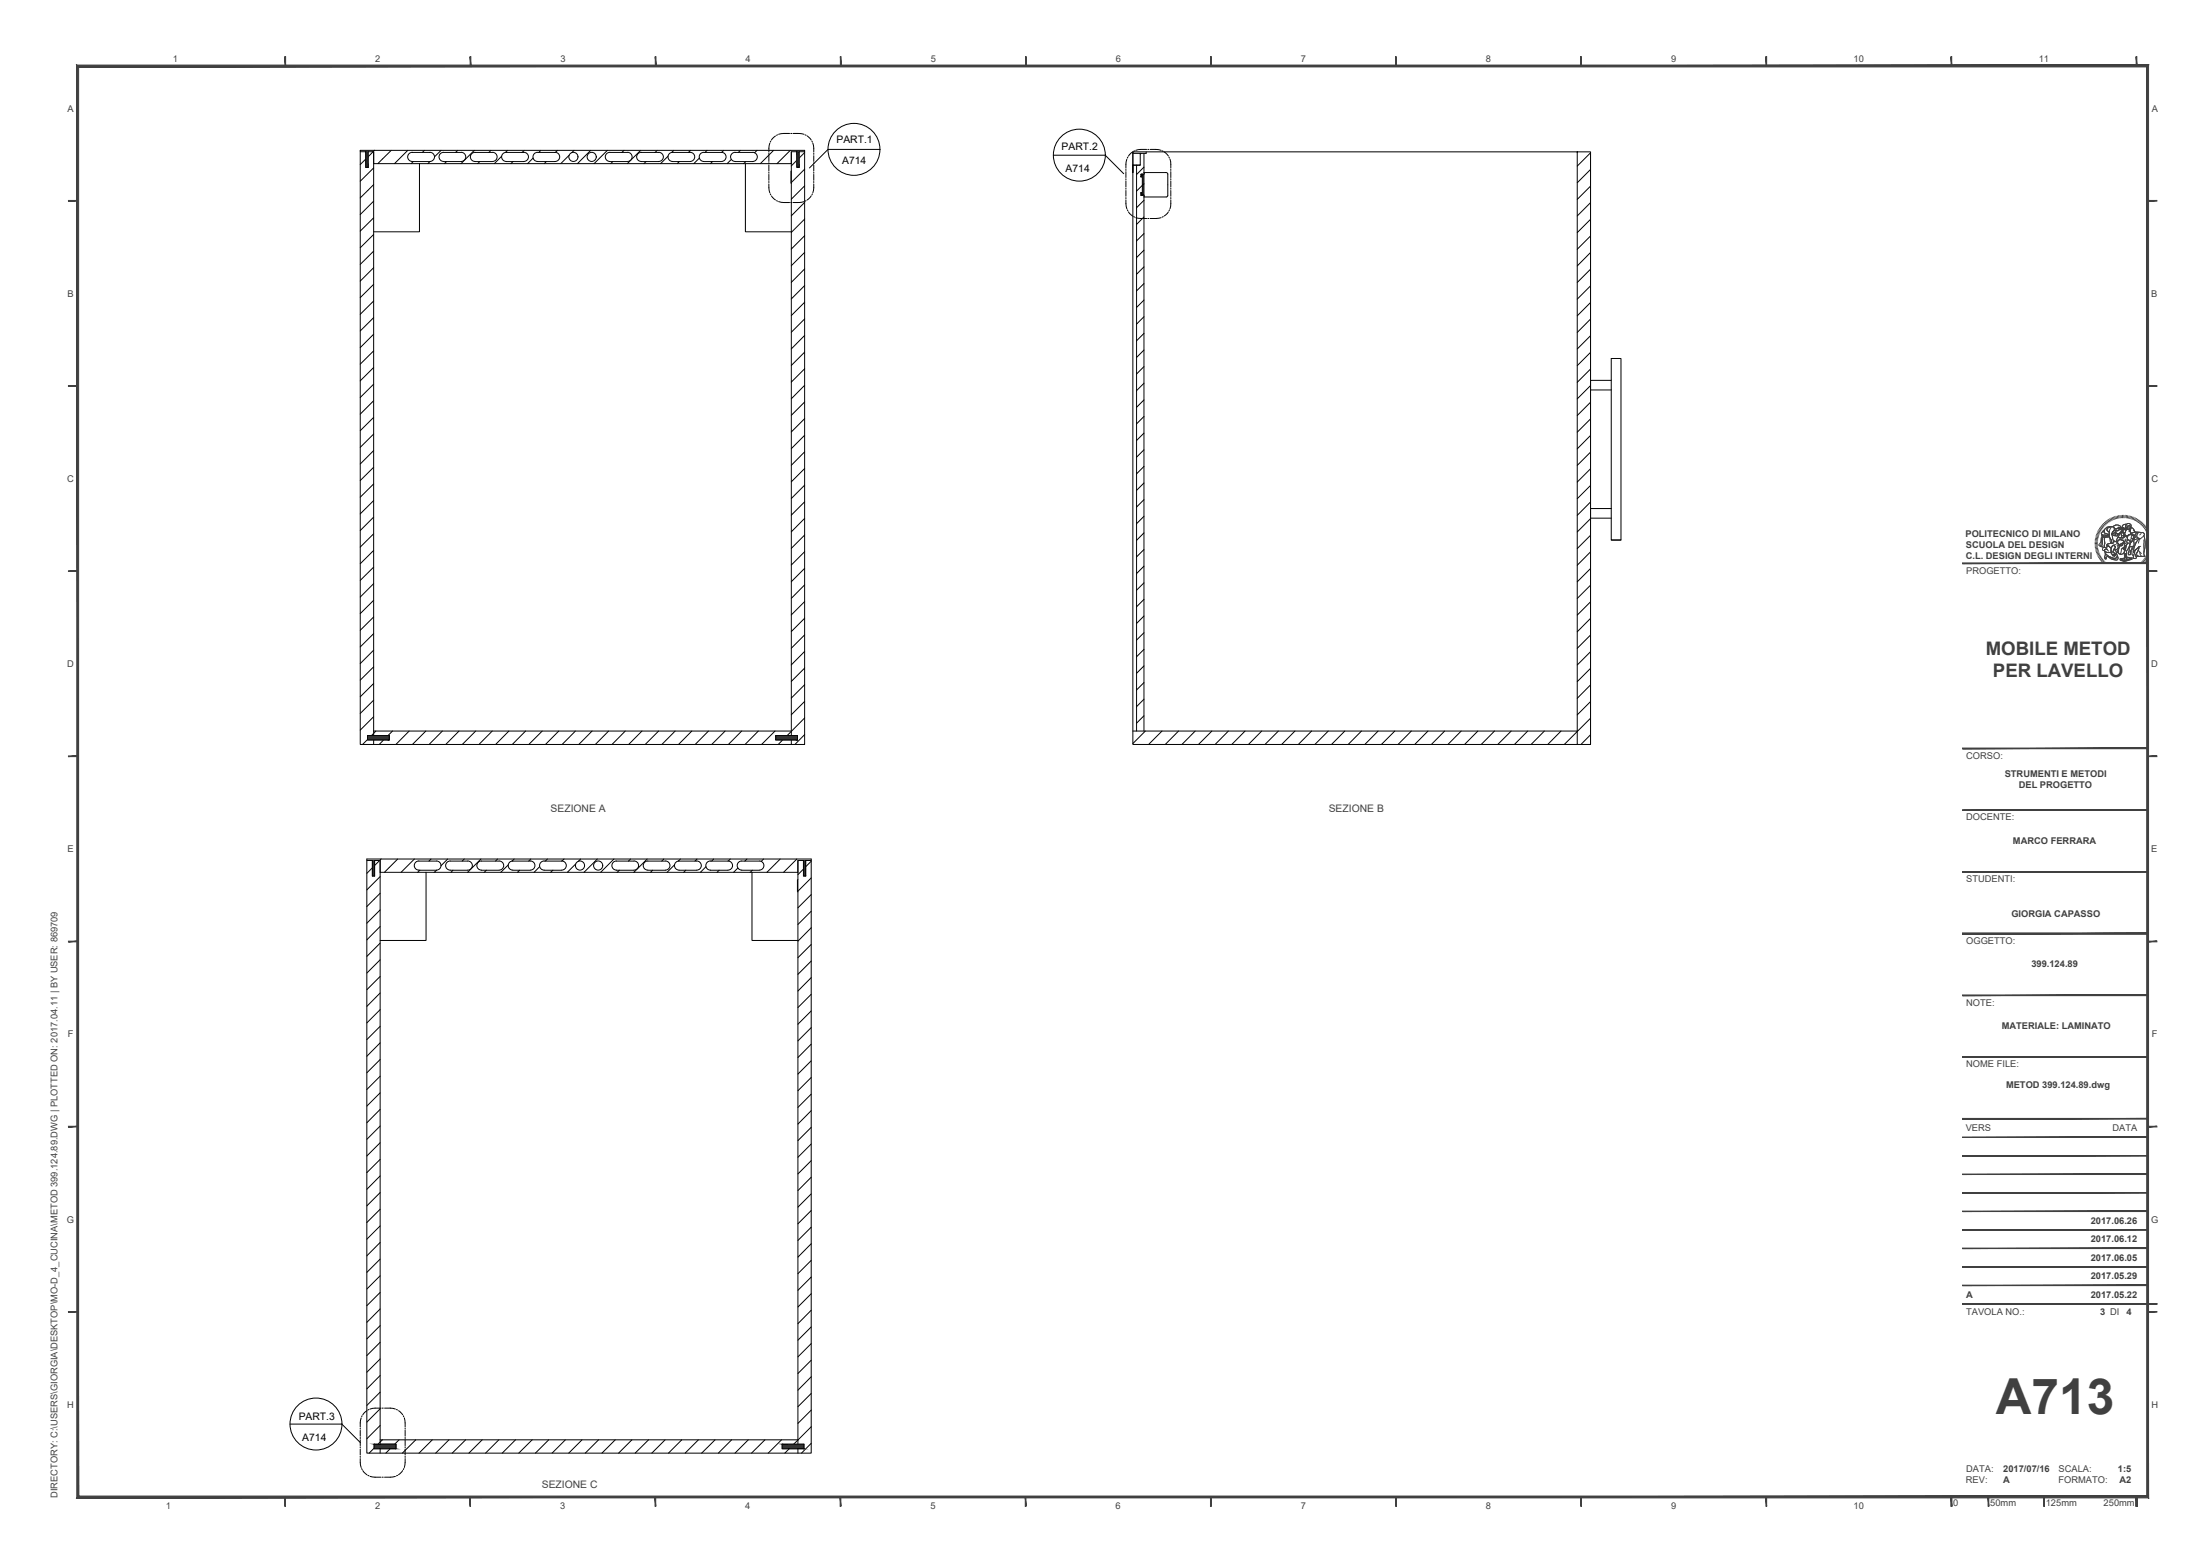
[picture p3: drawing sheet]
<svg xmlns="http://www.w3.org/2000/svg" width="594mm" height="420mm" viewBox="0 0 594 420" stroke-linecap="round" stroke-linejoin="round" font-family="sans-serif">
<!-- layer: costr -->
<g fill="none" stroke="#000" stroke-width=".27">
<path d="M207.9 38.7l-.3 2.4M208.1 38.1l-.1 .3M209.4 36.7l-1.1 1.1M210 36.4l-.3 .1M213.2 36l-3 .3M213.5 36h.3M214.2 36l2.9 .3M217.4 36.4l.3 .1M218 36.7l1.1 1.1M219.2 38.1l.2 .3M219.5 38.7l.2 2.4M98.8 42.9l-1.5 1.5"/>
<path d="M100.9 49.8l-3.6 3.6M100.9 54.3l-3.6 3.6M100.9 45.3l-3.6 3.6M100.9 58.8l-3.6 3.6M101.2 40.6l-1.8 1.7M105.7 40.6l-3.6 3.6M110.1 40.6l-3.6 3.6M111.6 43.6l-.6 .6M114.6 40.6l-.5 .6M116.1 43.6l-.6 .6M119.1 40.6l-1.8 1.8M120.6 43.6l-.6 .6"/>
<path d="M123.6 40.6l-.6 .6M128.1 40.6l-3.6 3.6M129.6 43.6l-.6 .6M132.6 40.6l-.6 .6M135.5 42.2l-2 2M137.1 40.6l-.6 .6M138.5 43.6l-.5 .6M141.6 40.6l-.6 .6M144 42.7l-1.5 1.5M146 40.6l-.5 .6M147.5 43.6l-.5 .6M150.5 40.6l-.5 .6"/>
<path d="M153.7 41.9l-2.3 2.3M155 40.6l-.6 .6M159.5 40.6l-3.6 3.6M164 40.6l-3.6 3.6M165.5 43.6l-.6 .6M168.5 40.6l-.6 .6M173 40.6l-3.6 3.6M174.4 43.6l-.5 .6M177.5 40.6l-.6 .6M180.4 42.2l-2 2M182 40.6l-.6 .6M183.4 43.6l-.6 .6"/>
<path d="M186.5 40.6l-.6 .6M188.8 42.7l-1.5 1.5M190.9 40.6l-.5 .6M192.4 43.6l-.6 .6M195.4 40.6l-.5 .6M197.5 43.1l-1.2 1.1M199.9 40.6l-.5 .6M201.4 43.6l-.6 .6M204.4 40.6l-.7 .7M207.6 49.7l.3 2.4M207.6 41.4v.3M207.6 42v1.6"/>
<path d="M207.6 43.9v.4M207.6 44.6v1.6M207.6 46.5v.3M207.6 47.1v1.6M207.6 49v.3M208 52.3l.1 .3M208.3 52.9l1.1 1.1M208.9 40.6l-3.6 3.6M209.7 54.2l.3 .1M210.2 54.4l3 .3M213.4 40.6l-3.6 3.6M213.5 54.7h.3"/>
<path d="M215.2 43.3l-1.5 1.5M217.1 54.4l-2.9 .3M217.3 41.2l-1.5 1.5M217.3 45.7l-3.6 3.6M217.3 50.2l-3.6 3.6M217.3 54.7l-3.6 3.6M217.3 59.2l-3.6 3.5M217.7 54.2l-.3 .1M219.1 52.9l-1.1 1.1M219.4 52.3l-.2 .3M219.7 49.7l-.2 2.3M219.7 41.4v.3"/>
<path d="M219.7 42v1.6M219.7 43.9v.4M219.7 44.6v1.6M219.7 46.5v.3M219.7 47.1v1.6M219.7 49v.3M304 54l.3 2.4M304 45.7v.3M304 46.3v1.6M304 48.3v.3M304 48.9v1.6M304 50.8v.3"/>
<path d="M304 51.4v1.6M304 53.3v.4M304.3 43l-.3 2.4M304.4 56.7l.2 .2M304.6 42.4l-.2 .3M304.7 57.2l1.1 1.1M305.8 41l-1.1 1.2M306.1 58.5l.3 .1M306.4 40.7l-.3 .1M306.7 58.8l2.9 .2M308.1 41.4l-.2 .2M308.9 49.6l-2 2"/>
<path d="M308.9 45.1l-2 2M308.9 54.1l-2 2M308.9 58.6l-2 2M309.6 40.3h-1.6l-1.3 .3M309.9 59h.4M309.9 40.3h.4M310.6 40.3l2.9 .3M313.5 58.8l-2.9 .2M313.8 40.7l.3 .1M314.1 58.5l-.3 .1M314.4 41l1.1 1.1M315.5 57.2l-1.1 1.1"/>
<path d="M315.7 42.4l.1 .3M315.8 56.7l-.1 .2M315.9 43l.3 2.4M316.2 54l-.3 2.4M316.2 45.7v.3M316.2 46.3v1.6M316.2 48.3v.3M316.2 48.9v1.6M316.2 50.8v.3M316.2 51.4v1.6M316.2 53.3v.4M429.5 41.3l-3.6 3.5"/>
<path d="M429.5 45.8l-3.6 3.5M429.5 50.3l-3.6 3.5M429.5 54.7l-3.6 3.6M429.5 59.2l-3.6 3.6M100.9 72.3l-3.6 3.6M100.9 63.3l-3.6 3.6M100.9 67.8l-3.6 3.6M100.9 76.8l-3.6 3.6M217.3 63.7l-3.6 3.5M217.3 68.2l-3.6 3.5M217.3 72.6l-3.6 3.6M217.3 77.1l-3.6 3.6"/>
<path d="M308.9 63.1l-2 2M308.9 67.6l-2 2M308.9 72.1l-2 2M308.9 76.6l-2 2M429.5 63.7l-3.6 3.6M429.5 68.2l-3.6 3.6M429.5 72.7l-3.6 3.6M429.5 77.2l-3.6 3.6M100.9 90.2l-3.6 3.7M100.9 81.3l-3.6 3.6M100.9 85.8l-3.6 3.6M100.9 94.7l-3.6 3.6"/>
<path d="M100.9 99.2l-3.6 3.6M217.3 81.6l-3.6 3.6M217.3 86.1l-3.6 3.6M217.3 90.6l-3.6 3.6M217.3 95.1l-3.6 3.6M217.3 99.6l-3.6 3.6M308.9 81l-2 2M308.9 85.5l-2 2M308.9 90l-2 2M308.9 94.5l-2 2M308.9 99l-2 2M429.5 81.7l-3.6 3.6"/>
<path d="M429.5 86.1l-3.6 3.7M429.5 90.6l-3.6 3.6M429.5 95.1l-3.6 3.6M429.5 99.6l-3.6 3.6M100.9 108.2l-3.6 3.6M100.9 103.7l-3.6 3.6M100.9 112.7l-3.6 3.6M100.9 117.2l-3.6 3.6M217.3 117.5l-3.6 3.6M217.3 104.1l-3.6 3.6M217.3 108.5l-3.6 3.6M217.3 113l-3.6 3.6"/>
<path d="M308.9 103.5l-2 2M308.9 108l-2 2M308.9 112.5l-2 2M308.9 117l-2 2M429.5 104.1l-3.6 3.6M429.5 108.6l-3.6 3.6M429.5 113.1l-3.6 3.6M429.5 117.6l-3.6 3.6M435.1 102.7h-5.6v2.6h5.6M100.9 121.7l-3.6 3.6M100.9 126.2l-3.6 3.6M100.9 130.7l-3.6 3.6"/>
<path d="M100.9 135.2l-3.6 3.6M100.9 139.6l-3.6 3.7M217.3 126.5l-3.6 3.6M217.3 131l-3.6 3.6M217.3 122l-3.6 3.6M217.3 135.5l-3.6 3.6M217.3 140l-3.6 3.6M308.9 121.5l-2 2M308.9 126l-2 2M308.9 130.4l-2 2M308.9 134.9l-2 2M308.9 139.4l-2 2"/>
<path d="M429.5 122.1l-3.6 3.6M429.5 126.6l-3.6 3.6M429.5 131.1l-3.6 3.6M429.5 135.5l-3.6 3.7M435.1 137.3h-5.6v2.6h5.6M100.9 144.1l-3.6 3.6M100.9 148.6l-3.6 3.6M100.9 153.1l-3.6 3.6M100.9 157.6l-3.6 3.6M217.3 153.5l-3.6 3.6M217.3 144.5l-3.6 3.6M217.3 149l-3.6 3.6"/>
<path d="M217.3 157.9l-3.6 3.7M308.9 143.9l-2 2M308.9 148.4l-2 2M308.9 152.9l-2 2M308.9 157.4l-2 2M429.5 140l-3.6 3.6M429.5 144.5l-3.6 3.6M429.5 149l-3.6 3.6M429.5 153.5l-3.6 3.6M429.5 158l-3.6 3.6M435.1 145.8h2.6v-49h-2.6v49h2.6M100.9 175.6l-3.6 3.6"/>
<path d="M100.9 162.1l-3.6 3.6M100.9 166.6l-3.6 3.6M100.9 171.1l-3.6 3.6M217.3 171.4l-3.6 3.6M217.3 162.4l-3.6 3.6M217.3 166.9l-3.6 3.6M217.3 175.9l-3.6 3.6M308.9 161.8l-2 2M308.9 166.3l-2 2M308.9 170.8l-2 2M308.9 175.3l-2 2M308.9 179.8l-2 2"/>
<path d="M429.5 162.5l-3.6 3.6M429.5 167l-3.6 3.6M429.5 171.5l-3.6 3.6M429.5 176l-3.6 3.6M99.2 199.7l-1.3 1.3M100.9 193.5l-3.6 3.7M100.9 180.1l-3.6 3.6M100.9 184.6l-3.6 3.6M100.9 189.1l-3.6 3.6M101.5 197.4l-1.2 1.2M103.6 199.8l-1.2 1.2M106 197.4l-1.2 1.2"/>
<path d="M110.5 197.4l-3.6 3.6M115 197.4l-3.6 3.6M119.5 197.4l-3.6 3.6M124 197.4l-3.6 3.6M128.5 197.4l-3.7 3.6M132.9 197.4l-3.6 3.6M137.4 197.4l-3.6 3.6M141.9 197.4l-3.6 3.6M146.4 197.4l-3.6 3.6M150.9 197.4l-3.6 3.6M155.4 197.4l-3.6 3.6M159.9 197.4l-3.6 3.6"/>
<path d="M164.4 197.4l-3.6 3.6M168.9 197.4l-3.6 3.6M173.4 197.4l-3.6 3.6M177.9 197.4l-3.7 3.6M182.3 197.4l-3.6 3.6M186.8 197.4l-3.6 3.6M191.3 197.4l-3.6 3.6M195.8 197.4l-3.6 3.6M200.3 197.4l-3.6 3.6M204.8 197.4l-3.6 3.6M209.3 197.4l-3.6 3.6M211.3 199.8l-1.1 1.2"/>
<path d="M217.3 180.4l-3.6 3.6M217.3 189.4l-3.6 3.6M217.3 193.9l-4.7 4.7M217.3 184.9l-3.6 3.6M217.3 198.4l-2.6 2.6M308.9 184.3l-2 2M308.9 188.8l-2 2M308.9 193.3l-2 2M309.3 197.4l-3.4 3.4M313.8 197.4l-3.6 3.6M318.3 197.4l-3.6 3.6M322.8 197.4l-3.6 3.6"/>
<path d="M327.2 197.4l-3.6 3.6M331.7 197.4l-3.6 3.6M336.2 197.4l-3.6 3.6M340.7 197.4l-3.6 3.6M345.2 197.4l-3.6 3.6M349.7 197.4l-3.6 3.6M354.2 197.4l-3.6 3.6M358.7 197.4l-3.6 3.6M363.1 197.4l-3.5 3.6M367.6 197.4l-3.5 3.6M372.1 197.4l-3.5 3.6M376.6 197.4l-3.6 3.6"/>
<path d="M381.1 197.4l-3.6 3.6M385.6 197.4l-3.6 3.6M390.1 197.4l-3.6 3.6M394.6 197.4l-3.6 3.6M399.1 197.4l-3.6 3.6M403.6 197.4l-3.6 3.6M408.1 197.4l-3.7 3.6M412.5 197.4l-3.6 3.6M417 197.4l-3.6 3.6M421.5 197.4l-3.6 3.6M429.5 180.5l-3.6 3.6M429.5 184.9l-3.6 3.7"/>
<path d="M429.5 189.4l-3.6 3.6M429.5 193.9l-7.1 7.1M429.5 198.4l-2.6 2.6M100.6 234.3l-1.5 1.5M102.5 232.4l-1.3 1.3M102.7 236.7l-3.6 3.6M102.9 231.9l-.4 .4M107.4 232l-3.6 3.5M111.9 232l-3.6 3.5M113.4 235l-.6 .5M116.4 232l-.6 .5M117.9 235l-.6 .5"/>
<path d="M120.9 232l-1.8 1.8M122.3 235l-.5 .5M125.4 232l-.6 .5M129.9 232l-3.6 3.5M131.3 235l-.5 .5M134.4 232l-.6 .5M137.2 233.5l-2 2M138.9 232l-.6 .5M140.3 235l-.6 .5M143.3 232l-.5 .5M145.7 234l-1.5 1.5M147.8 232l-.5 .5"/>
<path d="M149.3 235l-.6 .5M152.3 232l-.6 .5M155.4 233.3l-2.2 2.2M156.8 232l-.6 .6M161.3 232l-3.6 3.5M165.8 232l-3.6 3.5M167.3 235l-.6 .5M170.3 232l-.6 .5M174.8 232l-3.6 3.5M176.2 235l-.5 .5M179.3 232l-.6 .5M182.1 233.5l-2 2"/>
<path d="M183.8 232l-.6 .5M185.2 235l-.6 .5M188.2 232l-.5 .5M190.6 234l-1.5 1.5M192.7 232l-.5 .5M194.2 235l-.6 .5M197.2 232l-.5 .5M199.2 234.4l-1.1 1.1M201.7 232l-.6 .5M203.2 235l-.6 .5M206.2 232l-.7 .6M210.7 232l-3.6 3.5"/>
<path d="M215.2 232l-3.6 3.5M217 234.7l-1.5 1.5M219.1 232.5l-1.5 1.5M219.1 237l-3.6 3.6M102.7 241.2l-3.6 3.6M102.7 245.7l-3.6 3.6M102.7 254.7l-3.6 3.6M102.7 250.2l-3.6 3.6M102.7 259.2l-3.6 3.6M219.1 241.5l-3.6 3.6M219.1 246l-3.6 3.6M219.1 250.5l-3.6 3.6"/>
<path d="M219.1 255l-3.6 3.6M219.1 259.5l-3.6 3.6M102.7 263.7l-3.6 3.6M102.7 277.1l-3.6 3.6M102.7 268.1l-3.6 3.7M102.7 272.6l-3.6 3.6M219.1 264l-3.6 3.6M219.1 268.5l-3.6 3.6M219.1 273l-3.6 3.6M219.1 277.5l-3.6 3.6M102.7 290.6l-3.6 3.6M102.7 295.1l-3.6 3.6"/>
<path d="M102.7 281.6l-3.6 3.6M102.7 286.1l-3.6 3.6M102.7 299.6l-3.6 3.6M219.1 281.9l-3.6 3.7M219.1 286.4l-3.6 3.6M219.1 290.9l-3.6 3.6M219.1 295.4l-3.6 3.6M219.1 299.9l-3.6 3.6M102.7 304.1l-3.6 3.6M102.7 308.6l-3.6 3.6M102.7 313.1l-3.6 3.6M102.7 317.5l-3.6 3.7"/>
<path d="M219.1 304.4l-3.6 3.6M219.1 308.9l-3.6 3.6M219.1 313.4l-3.6 3.6M219.1 317.9l-3.6 3.6M102.7 322l-3.6 3.6M102.7 326.5l-3.6 3.6M102.7 331l-3.6 3.6M102.7 340l-3.6 3.6M102.7 335.5l-3.6 3.6M219.1 322.4l-3.6 3.6M219.1 326.9l-3.6 3.6M219.1 331.4l-3.6 3.6"/>
<path d="M219.1 335.8l-3.6 3.7M102.7 349l-3.6 3.6M102.7 358l-3.6 3.5M102.7 344.5l-3.6 3.6M102.7 353.5l-3.6 3.6M219.1 340.3l-3.6 3.6M219.1 344.8l-3.6 3.6M219.1 349.3l-3.6 3.6M219.1 353.8l-3.6 3.6M219.1 358.3l-3.6 3.6M102.7 362.5l-3.6 3.5M102.7 367l-3.6 3.5"/>
<path d="M102.7 371.4l-3.6 3.6M102.7 375.9l-3.6 3.6M219.1 362.8l-3.6 3.6M219.1 367.3l-3.6 3.6M219.1 371.8l-3.6 3.6M219.1 376.3l-3.6 3.6M97.3 393.9l.2 2.4M97.3 385.6v.3M97.3 386.2v1.6M97.3 388.1v.3M97.3 388.8v1.6M97.3 390.7v.3"/>
<path d="M97.3 391.3v1.6M97.3 393.2v.3M97.5 382.9l-.2 2.4M97.7 396.5l.1 .4M97.8 382.3l-.1 .3M98 397.1l1.1 1.1M99.1 380.9l-1.1 1.1M99.3 398.4l.4 .1M99.6 380.6l-.3 .1M99.9 398.7l3 .2M101 391l-1.3 1.4M102.7 384.9l-3.6 3.6"/>
<path d="M102.7 380.4l-3.6 3.6M102.9 380.2l-3 .3M103.2 398.9h.3M103.2 380.2h.3M103.3 388.8l-1.2 1.2M103.8 380.2l3 .3M105.4 391.2l-1.2 1.2M106.8 398.7l-3 .2M107.1 380.6l.2 .1M107.4 398.4l-.3 .1M107.6 380.9l1.1 1.1M107.8 388.8l-1.2 1.2"/>
<path d="M108.7 397.1l-1.1 1.1M108.9 382.3l.1 .3M109.1 396.5l-.2 .3M109.2 382.9l.2 2.4M109.4 393.9l-.2 2.4M109.4 385.6v.3M109.4 386.2v1.6M109.4 388.1v.3M109.4 388.8v1.6M109.4 390.7v.3M109.4 391.3v1.6M109.4 393.2v.3"/>
<path d="M112.3 388.8l-3.7 3.6M116.7 388.8l-3.6 3.6M121.2 388.8l-3.6 3.6M125.7 388.8l-3.6 3.6M130.2 388.8l-3.6 3.6M134.7 388.8l-3.6 3.6M139.2 388.8l-3.6 3.6M143.7 388.8l-3.6 3.6M148.2 388.8l-3.6 3.6M152.7 388.8l-3.6 3.6M157.2 388.8l-3.6 3.6M161.6 388.8l-3.6 3.6"/>
<path d="M166.1 388.8l-3.6 3.6M170.6 388.8l-3.6 3.6M175.1 388.8l-3.6 3.6M179.6 388.8l-3.6 3.6M184.1 388.8l-3.6 3.6M188.6 388.8l-3.6 3.6M193.1 388.8l-3.6 3.6M197.6 388.8l-3.6 3.6M202.1 388.8l-3.6 3.6M206.6 388.8l-3.7 3.6M211 388.8l-3.6 3.6M213.1 391.2l-1.2 1.2"/>
<path d="M219.1 380.8l-3.6 3.6M219.1 385.3l-4.8 4.7M219.1 389.7l-2.7 2.7"/>
</g>
<!-- layer: 0 -->
<g fill="none" stroke="#000" stroke-width=".27">
<path d="M97.3 41v160h120v-160M98.8 41h-1.5v-.4h120v.4h-1.5M99.4 41h1.5v3.2h112.8v-3.2h1.5M100.9 41v157.6M111.3 41.2h4.8M111.3 41.1a1.23 1.23 0 0 0-1.2 1.3 1.23 1.23 0 0 0 1.2 1.2h4.8a1.25 1.25 0 0 0 1.2-1.2 1.25 1.25 0 0 0-1.2-1.3M113.3 44.2v18.4h-12.4M119.8 41.2h4.7M119.8 41.1a1.23 1.23 0 0 0-1.2 1.3 1.23 1.23 0 0 0 1.2 1.2h4.7a1.25 1.25 0 0 0 1.3-1.2 1.25 1.25 0 0 0-1.3-1.3M128.2 41.2h4.8M128.3 41.1a1.23 1.23 0 0 0-1.3 1.3 1.23 1.23 0 0 0 1.3 1.2h4.7a1.25 1.25 0 0 0 1.2-1.2 1.25 1.25 0 0 0-1.2-1.3M136.7 41.2h4.8"/>
<path d="M136.7 41.1a1.23 1.23 0 0 0-1.2 1.3 1.23 1.23 0 0 0 1.2 1.2h4.8M141.5 41.1a1.23 1.23 0 0 1 1.2 1.3 1.23 1.23 0 0 1-1.2 1.2M145.1 41.2h4.8M145.2 41.1a1.23 1.23 0 0 0-1.3 1.3 1.23 1.23 0 0 0 1.3 1.2h4.7M149.9 41.1a1.23 1.23 0 0 1 1.2 1.3 1.23 1.23 0 0 1-1.2 1.2M164.7 41.2h4.7M164.7 41.1a1.25 1.25 0 0 0-1.3 1.3 1.25 1.25 0 0 0 1.3 1.2h4.8a1.23 1.23 0 0 0 1.2-1.2 1.23 1.23 0 0 0-1.2-1.3M173.1 41.2h4.8M173.1 41.1a1.25 1.25 0 0 0-1.2 1.3 1.25 1.25 0 0 0 1.2 1.2h4.8a1.23 1.23 0 0 0 1.2-1.2 1.23 1.23 0 0 0-1.2-1.3M181.6 41.2h4.7M181.6 41.1a1.23 1.23 0 0 0-1.2 1.3 1.23 1.23 0 0 0 1.2 1.2h4.7M186.4 41.1a1.23 1.23 0 0 1 1.2 1.3 1.23 1.23 0 0 1-1.2 1.2"/>
<path d="M190 41.2h4.8M190.1 41.1a1.25 1.25 0 0 0-1.3 1.3 1.25 1.25 0 0 0 1.2 1.2h4.8a1.23 1.23 0 0 0 1.3-1.2 1.23 1.23 0 0 0-1.3-1.3M198.5 41.2h4.8M198.5 41.1a1.23 1.23 0 0 0-1.2 1.3 1.23 1.23 0 0 0 1.2 1.2M201.3 44.2v18.4h12.4M203.3 41.1a1.23 1.23 0 0 1 1.2 1.3 1.23 1.23 0 0 1-1.2 1.2h-4.8M213.7 41v157.6M305.9 41v3.6h2M305.9 46.6v-2v2M306.9 44.6v152.8M307.9 41.4v3.2h-2M308.9 41.4v156"/>
<path d="M309.5 41v.4h-3.6M425.9 41h3.6v160h-123.6v-160h120v160M100.9 199.8v1.2M100.9 197.4h112.8M213.7 199.8v1.2M305.9 197.4h120M99.1 232.4v160h120v-160M100.6 232.4h-1.5v-.4h120v.4h-1.5M101.2 232.4h1.5v3.1h112.8v-3.1h1.5M102.7 232.4v157.6M113.1 235h4.7M115.1 235.5v18.4h-12.4"/>
<path d="M117.8 232.5h-4.7a1.23 1.23 0 0 0-1.2 1.2 1.23 1.23 0 0 0 1.2 1.3M117.9 232.5a1.23 1.23 0 0 1 1.2 1.2 1.23 1.23 0 0 1-1.2 1.3M121.6 235h4.7M121.6 235a1.23 1.23 0 0 1-1.3-1.3 1.23 1.23 0 0 1 1.3-1.2h4.7a1.22 1.22 0 0 1 1.3 1.2 1.22 1.22 0 0 1-1.3 1.3M130 232.5h4.8M130 235h4.8M130 232.5a1.23 1.23 0 0 0-1.2 1.2 1.23 1.23 0 0 0 1.2 1.3M134.8 232.5a1.23 1.23 0 0 1 1.2 1.2 1.23 1.23 0 0 1-1.2 1.3M138.5 235h4.7M138.5 235a1.23 1.23 0 0 1-1.3-1.3 1.23 1.23 0 0 1 1.3-1.2h4.7a1.22 1.22 0 0 1 1.3 1.2 1.22 1.22 0 0 1-1.3 1.3M146.9 232.5h4.8a1.23 1.23 0 0 1 1.2 1.2 1.23 1.23 0 0 1-1.2 1.3M146.9 235h4.8"/>
<path d="M146.9 232.5a1.23 1.23 0 0 0-1.2 1.2 1.23 1.23 0 0 0 1.2 1.3M166.4 235h4.8M166.5 235a1.22 1.22 0 0 1-1.3-1.3 1.22 1.22 0 0 1 1.2-1.2h4.8a1.23 1.23 0 0 1 1.2 1.2 1.23 1.23 0 0 1-1.2 1.3M174.9 235h4.8M179.7 232.5h-4.8a1.23 1.23 0 0 0-1.2 1.2 1.23 1.23 0 0 0 1.2 1.3M179.7 232.5a1.23 1.23 0 0 1 1.2 1.2 1.23 1.23 0 0 1-1.2 1.3M183.3 235h4.8M183.4 235a1.22 1.22 0 0 1-1.3-1.3 1.22 1.22 0 0 1 1.2-1.2h4.8a1.23 1.23 0 0 1 1.3 1.2 1.23 1.23 0 0 1-1.3 1.3M191.8 232.5h4.8a1.23 1.23 0 0 1 1.2 1.2 1.23 1.23 0 0 1-1.2 1.3M191.8 235h4.8M191.8 232.5a1.23 1.23 0 0 0-1.2 1.2 1.23 1.23 0 0 0 1.2 1.3M200.3 235h4.7"/>
<path d="M200.3 235a1.22 1.22 0 0 1-1.2-1.3 1.22 1.22 0 0 1 1.2-1.2h4.7a1.23 1.23 0 0 1 1.3 1.2 1.23 1.23 0 0 1-1.3 1.3M203.1 235.5v18.4h12.4M215.5 232.4v157.6M102.7 391.2v1.2M102.7 388.8h112.8M215.5 391.2v1.2"/>
<circle cx="154.8" cy="42.4" r="1.23"/>
<circle cx="159.8" cy="42.4" r="1.23"/>
<circle cx="156.6" cy="233.7" r="1.23"/>
<circle cx="161.5" cy="233.7" r="1.23"/>
</g>
<!-- layer: Layer1 -->
<g fill="#333" stroke="#333" stroke-width=".27">
<path d="M102.7 390h4.2z"/>
<path d="M100.9 198.6h4.2z"/>
<path d="M100.6 232.4l.6 4.1v-4.1zM100.6 232.4l.6 4.1h-.6z"/>
<path d="M217 232.4l.6 4.1v-4.1zM217 232.4l.6 4.1h-.6z"/>
<path d="M211.2 390l5.9 1.2v-1.2zM211.2 390l5.9 1.2h-5.9z"/>
<path d="M101 390l5.9 1.2v-1.2zM101 390l5.9 1.2h-5.9z"/>
<path d="M98.8 41l.6 4.2v-4.2zM98.8 41l.6 4.2h-.6z"/>
<path d="M215.2 41l.6 4.2v-4.2zM215.2 41l.6 4.2h-.6z"/>
<path d="M209.5 198.6l5.8 1.2v-1.2zM209.5 198.6l5.8 1.2h-5.8z"/>
<path d="M99.2 198.6l5.9 1.2v-1.2zM99.2 198.6l5.9 1.2h-5.9z"/>
</g>
<!-- layer: viti -->
<path d="M98.8 41v4.2h.6v-4.2M215.2 41v4.2h.6v-4.2M99.2 198.6h5.9v1.2h-5.9zM105.1 198.7v1M209.5 198.6h5.8v1.2h-5.8zM100.6 232.4v4.1h.6v-4.1M217 232.4v4.1h.6v-4.1M101 390h5.9v1.2h-5.9zM106.9 390v1.1M211.2 390h5.9v1.2h-5.9z" fill="none" stroke="#000" stroke-width=".27"/>
<!-- layer: meccanismi -->
<path d="M213.7 46.2v3.3M308.1 52.1l.1 .7M308.2 52.8h.4h-.4M308.2 47.8h.1M308.2 47.8l.1-.5h.2l-.1 5.3-.1-.1-.1-.4M308.2 52.1h.1M308.7 47.2l-.6-.2v.8M308.7 47.2l-.1 5.6M315.3 47l-.4-.4h-6l.1 .3-.3 .3M315.3 47v5.8l-.2 .3-6.2 .1 .1-.4-.3-.2M215.5 237.5v3.3" fill="none" stroke="#000" stroke-width=".27"/>
<!-- layer: G-ANNO-LOGO -->
<g fill="none" stroke="#404040" stroke-width=".27">
<path d="M570.1 139.9l.2 .6M570.4 139.7l.3 .7M570.7 139.6l.2 .7M571 139.5l.2 .6M571.4 139.4l.2 .6M571.7 139.3l.2 .7M572.1 139.2l.1 .7M572.4 139.2l.1 .7M572.8 139.2v.6M573.2 139.1v.7M573.5 139.1v.7M573.9 139.1l-.1 .7"/>
<path d="M574.2 139.2v.7M574.6 139.2l-.1 .7M574.9 139.3l-.1 .6M575.3 139.4l-.2 .6M575.6 139.5l-.2 .6M576 139.6l-.3 .6M576.3 139.7l-.3 .6M576.6 139.9l-.3 .6M565.7 146.4h.7M565.7 146.8h.7M565.8 146l.6 .1M565.8 145.7l.7 .1"/>
<path d="M565.8 145.4l.7 .1M565.9 145l.7 .2M566 144.7l.7 .2M566.1 144.3l.7 .2M566.3 144l.6 .2M566.4 143.6l.6 .3M566.4 147.1h-.7M566.4 147.4l-.6 .1M566.4 147.7l-.6 .1M566.5 148.1l-.7 .1M566.5 143.3l.7 .3M566.6 148.4l-.7 .1"/>
<path d="M566.7 148.7l-.7 .2M566.7 143l.6 .4M566.8 149l-.7 .2M566.8 149.3l-.6 .3M566.9 142.7l.6 .4M567 149.6l-.6 .3M567.1 142.4l.6 .4M567.1 149.9l-.6 .3M567.3 150.2l-.6 .3M567.3 142.1l.5 .4M567.4 150.5l-.5 .3M567.5 141.9l.5 .4"/>
<path d="M567.6 144.4l.8 .1a.65 .65 0 0 0 1.1-.1l.1 .5-.3 .1a1.46 1.46 0 0 1-1.7-.4zM567.6 144.4l.1 .5M567.6 150.8l-.5 .3M567.8 141.6l.5 .4M567.8 144.9l-.3 .6-.1 1.3-.3 .6 .3 .2M567.8 151l-.5 .4M567.9 143.4l.4-.2a.59 .59 0 0 0 .3 .9l.9 .3a.8 .8 0 0 1-1.2 .1h-.5l-.3-.3zM568 145h.5l-.2 .6v2.1a.52 .52 0 0 1-.8-.3zM568 141.3l.5 .5M568 151.3l-.5 .4M568 144.9v.1a2.48 2.48 0 0 0-.3 2l-.3 .6 .8 .2M568.2 143.2a.71 .71 0 0 0-.7 .6 .71 .71 0 0 0 .4 .7h.5a.65 .65 0 0 0 1.1-.1"/>
<path d="M568.2 151.5l-.5 .5M568.3 148.5v.1a1.21 1.21 0 0 0 1.8 .5M568.3 141.1l.4 .5M568.4 142.9l.2-.2a1.61 1.61 0 0 1 1.6-.5 .97 .97 0 0 0-1.2 1l.6 .4-.1 .8-.9-.3a.59 .59 0 0 1-.3-.9zM568.4 148.9l.7 .3 1-.1 .1 .5 .3 .2-.1 .3 .3-.3 .2 .4-.1-.5 .3 .4-.2-.5 .4 .2-.8-.7 .4-.7 .3 .1 .4 1a.83 .83 0 0 1-.1 1.1 .83 .83 0 0 1-1.2 0l-.8-.3-.9-.7zM568.4 148.9v.5l.6 .5 2.2 1.1M568.4 151.8l-.4 .4M568.5 145h.4a.95 .95 0 0 1 1.2 .8l.1 .8-.8 .3a.37 .37 0 0 0-.4 .2 .37 .37 0 0 0 .1 .4l-.3 .4a.46 .46 0 0 1-.5-.2 .46 .46 0 0 1 0-.5v-1.6zM568.5 145l-.2 .6v2.2M568.5 149.6l.5 .3a2.59 2.59 0 0 0 2.5 .7l.2-.3a.56 .56 0 0 1 .1 .8 .56 .56 0 0 1-.8 .1l-.8-.3-1.1-.6-.5 .3 .2 .3h-.3l-.2-.5zM568.5 140.9l.5 .5M568.6 149.6l-.3 .8 .1 .5h.3l.1-.2-.2-.1 .5-.3 .3 .1a2.69 2.69 0 0 0 2.3 .7l.3-.4-.3-.5"/>
<path d="M568.7 152l-.4 .5M568.8 148a.5 .5 0 0 0-.8-.1 .5 .5 0 0 0 .1 .8 .76 .76 0 0 1 .7-.4 .76 .76 0 0 1 .6 .5M568.8 140.6l.4 .6M568.9 152.2l-.4 .5M569 147.7l.5-.2a1.03 1.03 0 0 1 .4 1.7h-.2a1.04 1.04 0 0 1-1.4-.7l.6-.2-.1-.3zM569 147l1.2-.4 .3 .1 .3-.5 .9 .2a1.04 1.04 0 0 1 .1 1.8l-.6 .3-.4-.1 .4-.5a.57 .57 0 0 0-.6-.6 .57 .57 0 0 0-.5 .7l-.7-.6h-.4zM569.1 140.4l.4 .6M569.2 152.4l-.4 .5M569.2 142.5l.5-.2a.78 .78 0 0 1 1.2 .3 .78 .78 0 0 1-.5 1.1 2.68 2.68 0 0 0 .5 2.3l.3 .2-.5 .1-.2 .4a.38 .38 0 0 1-.4-.2 .38 .38 0 0 1 .1-.4l-.6-1.2v-1.3h-.2a.56 .56 0 0 1-.4-.5 .56 .56 0 0 1 .2-.6zM569.3 147.3l.8 .7M569.4 147.4l-.3 .1a.45 .45 0 0 0-.2 .8M569.4 140.2l.4 .6"/>
<path d="M569.5 152.6l-.4 .5M569.6 144.9h-1.9l-.3 .3a2.47 2.47 0 0 1-.7 2l.3 .2M569.7 140l.4 .6M569.7 152.8l-.3 .5M569.7 145.3l.3 1.4M570 142.5l-.1 .1a3.1 3.1 0 0 0-.1 2.8l.4 .8a.33 .33 0 0 0-.1 .4 .33 .33 0 0 0 .4 .1l.2-.4 .4-.2a.9 .9 0 0 1-.7-1.2 1.62 1.62 0 0 1 .6-1.9 1 1 0 0 0-1.5-.8l-.3 .1a1.06 1.06 0 0 0-.8 1.7l1.1 .4M570 152.9l-.3 .6M570.2 146.6l-.4 .2a.53 .53 0 0 0-.6 .1 .53 .53 0 0 0-.1 .6M570.2 142.2a.97 .97 0 0 0-1.2 1l.6 .4M570.3 153.1l-.3 .6M570.4 147.5a.45 .45 0 0 1 .6-.1 .45 .45 0 0 1 .1 .6l-.6 1.1 .8 .6-.4-.1 .3 .5-.4-.4 .1 .5-.2-.4-.3 .3 .1-.3-.4-.4a2.33 2.33 0 0 1 .3-1.9zM570.4 147.5a.45 .45 0 0 1 .6-.1 .45 .45 0 0 1 .1 .6l-.4 .7a.57 .57 0 0 0 .4 .8l.2 .3-.4-.2 .2 .5-.3-.4v.5l-.1-.4-.3 .3 .1-.3-.4-.4a2.33 2.33 0 0 1 .3-1.9z"/>
<path d="M570.5 143.6l.3-.3 .6-.1-.1 .6-1.1 .4zM570.5 144.1l.7-.3 .3 .2a.33 .33 0 0 0-.3 .3 .33 .33 0 0 0 .1 .4 .67 .67 0 0 1-.8-.6zM570.5 144.1l.2 .5 .6 .1M570.6 153.2l-.3 .6M570.6 142.3l.2-.2a1.07 1.07 0 0 1 1.1-.4 1.07 1.07 0 0 1 .8 .9h-.1a.75 .75 0 0 0-1 .2l-.7-.1M570.8 142l.5-.2 1 .1a.34 .34 0 0 1 .4 .3 .34 .34 0 0 1-.2 .4l-.4-.2-.4 .3a.71 .71 0 0 1-1-.5zM570.9 153.3l-.2 .6M570.9 142.6l.5 .2 .5-.2a.26 .26 0 0 1 .4-.2 .26 .26 0 0 1 0 .5l-.4 .5-.5-.2-.5 .1zM571.2 146.2a1.31 1.31 0 0 1 1 1.2l-.1 .6-.3 .2M571.2 153.4l-.2 .7M571.2 144.1h.9l-.3 .1v.5a.4 .4 0 0 1-.5-.1 .4 .4 0 0 1-.1-.5zM571.2 148.5l.4 1a.79 .79 0 0 1 0 .9 .79 .79 0 0 1-.9 .4"/>
<path d="M571.3 143.8l.2 .2M571.4 143.5l-.1 .3-1.1 .4M571.4 147.1l-.8 .2M571.4 143.2l-.3 .5M571.5 153.5l-.2 .7M571.5 146.8l.7 .5M571.7 144.1a.35 .35 0 0 0-.6 .2 .35 .35 0 0 0 .4 .4h.3v-.5l.3-.1-.6 .1M571.7 147.2a.7 .7 0 0 1 .1 .9 .7 .7 0 0 1-.9 .3M571.7 146.4a.92 .92 0 0 1 1-.6 .92 .92 0 0 1 .8 .9l-.3-.1-1 .4 .3 .3a.82 .82 0 0 0 .9-.6l.2-.2-.2-.4-.6-.3-.5-.1-.6 .7h-.1l.2-1.1 .2-.3 .3 .2h1l.5-.3v-.4l.7 .2 .1 1-.3 .4 .1 .4a.68 .68 0 0 1-.6 .9l-.2 .6-.4 .1 .5 .1v.4l.2-.2-.3 1.1h-.3a.77 .77 0 0 1-1.2-.1l-.4-.4 .4-.6 .1-1M571.7 146.2l.6-.5 .6 .1 .8 .7-.8 .3a.59 .59 0 0 1-.7 .3 .59 .59 0 0 1-.4-.6zM571.7 149l.9 .7M571.8 153.6l-.1 .7"/>
<path d="M571.9 143.1l.1 .1M572 142.7l.2 .1M572.1 148.4v1M572.1 145l-.5 .7v.6M572.1 142.8h.1M572.2 147.1l1.1-.4-.1 .5-.5 .2zM572.2 153.7l-.2 .6M572.2 147.9l-.3 .9-.4 .4M572.3 147.2l-.1 .1M572.4 142.9l.9-.1a.32 .32 0 0 1-.2 .5 .32 .32 0 0 1-.4-.3zM572.4 142.6l-.2 .5-.3 .3-.5-.2-.5 .1M572.5 143.8l.7-.3 .5 .8a.3 .3 0 0 1 .3 .5 .3 .3 0 0 1-.5 0v-.2a.52 .52 0 0 0-.1-.8 .52 .52 0 0 0-.7 .2 .75 .75 0 0 1-.1 1.3 .42 .42 0 0 1-.6-.2 .42 .42 0 0 1 .2-.6z"/>
<path d="M572.5 153.7l-.1 .7M572.5 150.9l2-.4 1.2 .2-2 .6zM572.5 150.9l1.2 .4-.1 .3-1.1-.3zM572.7 143.8a.69 .69 0 0 1 .8 .2 .69 .69 0 0 1 .1 .8 .46 .46 0 0 1-.2 .4 .46 .46 0 0 1-.5 0zM572.8 153.8l-.1 .6M572.8 142.8a.39 .39 0 0 1 .6-.3 .39 .39 0 0 1 .1 .6M572.9 148.1l-.3 1.6 1-.2M572.9 147.2v.1M572.9 142.5l.3-.1a.39 .39 0 0 1 .5 .2 .39 .39 0 0 1-.2 .5l-.3-.4v.2l-.4-.1zM572.9 146.9h.2M573 147.1l.1 .1M573 146.9h.1"/>
<path d="M573.1 143.9v.1M573.1 143.9l-.2 .1M573.1 153.8v.6M573.2 142.9l-.4-.1-.4 .1 .3 .1a.35 .35 0 0 0 .4 .3 .35 .35 0 0 0 .3-.5h-.2l.1 .2M573.2 145.3v.6M573.3 146.7a.6 .6 0 0 1-.3 .5 .6 .6 0 0 1-.7-.1M573.3 143.8l.3 .2-.1 .2M573.4 153.8l.1 .6M573.5 143.9a.41 .41 0 0 0-.7-.2 .41 .41 0 0 0 0 .7v.1a.47 .47 0 0 1 .1 .7 .47 .47 0 0 1-.7-.1 .47 .47 0 0 1 0-.7 .8 .8 0 0 1 1.1-.8l.5 .9a.24 .24 0 0 1 0 .4 .24 .24 0 0 1-.3-.2M573.6 144.3h-.2M573.6 144.1v.5h-.7M573.6 144.9l-.3 .3h-.4"/>
<path d="M573.7 151.3l2-.6v.3l-2 .6zM573.7 151.3v.3M573.7 143l.2-.1 .1 .5-.3 .7M573.7 147.5h.1M573.7 147.5l.5-.2-.5 1.3v-.4l-.5-.1 .4-.1zM573.7 148.1v.5l.2-.2M573.8 153.8v.6M573.8 142.5l.1 .4M573.8 144.5l-.1-.4 .3-.7-.1-.5-.2 .1-.1-.4a.55 .55 0 0 1-.4-.6 .55 .55 0 0 1 .7-.4h.3l-.2 .6 .1 1 .2-.6 .1 .2a.39 .39 0 0 0 .3 .2 .39 .39 0 0 0 .4-.2l-.1 .6 .2-.1v.3a.34 .34 0 0 1 .3 .4 .34 .34 0 0 1-.3 .3l-.7 .4M573.9 147.9l-.1 .2-.1-.2M573.9 145.5l-.1 1.4M573.9 144.8l.5 .2"/>
<path d="M574 149.5h.2l.1 1.1-.3-.6-.3 .7zM574.1 146.7l-.4 .3v.5M574.1 153.7l.1 .7M574.2 147.3l-.5 .2-.1 .5-.4 .1 .5 .1M574.2 145.6l-.5 .9M574.2 141.6a.8 .8 0 0 1 1.1 0 .8 .8 0 0 1 .1 1l-.4 .9 .1-.7 .2-.4a.39 .39 0 0 0-.2-.5 .39 .39 0 0 0-.4 .1l-.6 1.2-.1-1zM574.2 141.6a.78 .78 0 0 0-1.1 .8M574.3 142.6l.2 .3 .5-.1M574.4 153.7l.1 .6M574.5 144.7a1.37 1.37 0 0 1 2 .2v.1a1.24 1.24 0 0 1-1.4 1.1l-.2-.2a.91 .91 0 0 1-.5-1.1zM574.5 142.1l.2-.1a.37 .37 0 0 1 .5-.1 .37 .37 0 0 1 .1 .5l-.2 .4a.46 .46 0 0 1-.7 0 .46 .46 0 0 1 .1-.7zM574.5 146.7l.8-.1-.4 1.2-.7 1 .1 .7-.3 .1-.2 .6-.2-1.1z"/>
<path d="M574.5 142.3l.2 .1M574.5 146.7l-.9 2.7 .2 .8-.2 .8 .4-1 .4 .9-.2-1.4-.4 .7M574.6 142.8l.1 .1M574.6 145.7l-.3 .4 .1 .6 1-.2 .4-.6M574.6 142.4h.1M574.7 142.7h.1M574.7 153.6l.2 .7M574.9 142.5l.3 .1M575 147.7l.8-.2-.1 .8-.5 .6 .2 .7-.6 .2zM575 142.6h.1M575.1 153.6l.1 .6M575.2 143.3l.4 .7"/>
<path d="M575.2 145.8l.1 .1M575.3 144.2l.8-.4 1.1-.1-.7 1zM575.3 146.6l-.4 1.2-.7 1v.8M575.4 153.5l.2 .6M575.4 145.8h-.3M575.4 142.4l.6 .3 .6 .9-.5 .2a.55 .55 0 0 1-.7 0 .55 .55 0 0 1-.1-.7zM575.5 142.4l.5 .3 .4 .7M575.5 146.1h-.1M575.7 150.7v.3l-2 .6-1.2-.3v-.4l1.2 .4 2-.6-1.2-.2-2 .4M575.7 153.4l.2 .6M575.8 147.6l-.6 1.4 .2 .6-.3 .2-.4-.2 .3-1.9M576 153.3l.2 .6"/>
<path d="M576 145.6l.3 .1-.1 1.8-1.2 .2 .3-1.1zM576 145.4l-.1 .4M576 144.4l.3 .1 .2 .4M576.1 143.3l.5 .4M576.2 147.5l-1.2 .2M576.2 148.9l-.1 .3 .2 .1M576.3 153.1l.3 .7M576.3 145.7l-.1 .5a2.61 2.61 0 0 1-.4 2.1 1.46 1.46 0 0 0 .3 1.8M576.5 148.7l1.1-1.1-.9 2.6a.4 .4 0 0 1 0 .5 .4 .4 0 0 1-.5 0 .4 .4 0 0 1 0-.5zM576.5 144.6a1.04 1.04 0 0 1 1.7-.7 .56 .56 0 0 1 .8 .2 .56 .56 0 0 1-.3 .8 1.23 1.23 0 0 1-1.1 .7 1.23 1.23 0 0 1-1.1-.7M576.5 144.9l-.5 .8a.77 .77 0 0 1-1.4 0l-.1-.5a.66 .66 0 0 1 .4-.7 .66 .66 0 0 1 .8 .3l-.2 .7 .6-.3 .1-.3a.57 .57 0 0 0-.7-.6l-.8 .1-.3 .5v.3M576.6 153l.3 .6"/>
<path d="M576.6 146.4v.6M576.9 152.9l.3 .5M576.9 140l-.3 .6M577 145.6l-.9 .1M577.1 149.8l.5 .4M577.1 152.7l.4 .5M577.2 143.7l-1 .1-.9 .4M577.2 140.2l-.3 .6M577.4 143.8l.8 .1a.53 .53 0 0 1 .7 .1 .53 .53 0 0 1 0 .7 8 8 0 0 1 0 4.8l.3 .7h-2.5l.9-2.6-1.5 1.4a5.9 5.9 0 0 1 1.5-3.4l.3-.1a.89 .89 0 0 1-.9-.6 .89 .89 0 0 1 .4-1.1zM577.4 152.5l.4 .5M577.4 148.6l.8 .9M577.5 145.6a6.6 6.6 0 0 0-1.4 3.4l1.5-1.4 .5-.1"/>
<path d="M577.5 143.7v.1a.91 .91 0 0 0-.5 1 .91 .91 0 0 0 .9 .7M577.6 140.4l-.4 .5M577.6 147.7l-.1 .6-.8 1.6 .1 .4a.37 .37 0 0 1-.3 .5 .37 .37 0 0 1-.4-.5l.4-1.6M577.7 152.3l.4 .5M577.7 145.6l-.3 1.1M577.8 149.1l.2 .8 .5 .4M577.8 140.6l-.4 .5M577.9 152.1l.5 .5M578.1 144.2l-.3 .2M578.1 140.8l-.4 .5M578.2 151.9l.4 .5M578.4 141l-.4 .5"/>
<path d="M578.4 151.6l.5 .5M578.6 151.4l.5 .5M578.7 141.3l-.5 .5M578.8 151.2l.5 .4M578.9 145.8v3.3M578.9 141.5l-.5 .5M578.9 144.7l.4 2.4-.4 2.3 .3 .8h-2.4M579 150.9l.6 .4M579.2 141.8l-.5 .4M579.2 150.6l.6 .4M579.4 142l-.6 .5M579.4 150.4l.6 .3"/>
<path d="M579.5 150.1l.6 .3M579.6 142.3l-.5 .4M579.7 149.8l.6 .3M579.8 142.6l-.6 .4M579.8 149.5l.6 .2M579.9 149.2l.7 .2M580 142.9l-.6 .4M580 148.9l.7 .2M580.1 148.5l.7 .2M580.2 143.3l-.6 .3M580.2 148.2l.7 .2M580.2 147.9l.7 .1"/>
<path d="M580.3 143.6l-.6 .3M580.3 147.6l.7 .1M580.3 147h.7M580.3 147.3h.7M580.5 143.9l-.7 .3M580.6 144.2l-.6 .2M580.7 144.6l-.6 .2M580.8 144.9l-.6 .2M580.9 145.3l-.7 .1M580.9 145.6l-.6 .1M581 146h-.7M581 146.7h-.7"/>
<path d="M581 146.3l-.7 .1"/>
</g>
<!-- layer: G-ANNO-TTLB -->
<g fill="#fff" stroke="#fff" stroke-width=".27">
<path d="M554.9 152.1l30.8 4.3-5.8-4.3zM554.9 152.1l30.8 4.3h-30.8z"/>
<path d="M579.9 137.6h5.8l-5.8 14.5zM585.7 137.6l-5.8 14.5 5.8 4.3z"/>
</g>
<path d="M554.9 152.1h25v-14.5h5.8v18.8h-30.8z" fill="none" stroke="#fff" stroke-width=".27"/>
<g fill="#404040" stroke="#404040" stroke-width=".27">
<path d="M579.9 352.2h2.5v-.2zM579.9 352h2.5l-2.5 .2z"/>
<path d="M529.9 352v.2l50-.2zM529.9 352.2l50-.2v.2z"/>
<path d="M529.9 352v.2l50-.2zM529.9 352.2l50-.2v.2z"/>
<path d="M529.9 347h50zM529.9 347.1l50-.1z"/>
<path d="M529.9 342h50zM529.9 342.1l50-.1z"/>
<path d="M529.9 337h50zM529.9 337.1l50-.1z"/>
<path d="M529.9 332h50zM529.9 332.1l50-.1z"/>
<path d="M529.9 327h50zM529.9 327.1l50-.1z"/>
<path d="M529.9 322h50zM529.9 322.2l50-.2z"/>
<path d="M529.9 317h50zM529.9 317.2l50-.2z"/>
<path d="M529.9 312h50zM529.9 312.2l50-.2z"/>
<path d="M529.9 218.8h50v-.1zM529.9 218.7h50l-50 .1z"/>
<path d="M529.9 235.5h50v-.2zM529.9 235.3h50l-50 .2z"/>
<path d="M529.9 235.3v.2l50-.2zM529.9 235.5l50-.2v.2z"/>
<path d="M529.9 252v.2l50-.2zM529.9 252.2l50-.2v.2z"/>
<path d="M529.9 152.2h50v-.2zM529.9 152h50l-50 .2z"/>
<path d="M529.9 252v.2l50-.2zM529.9 252.2l50-.2v.2z"/>
<path d="M529.9 268.7v.2l50-.2zM529.9 268.9l50-.2v.2z"/>
<path d="M529.9 252v.2l50-.2zM529.9 252.2l50-.2v.2z"/>
<path d="M529.9 252v.2l50-.2zM529.9 252.2l50-.2v.2z"/>
<path d="M529.9 202.2h50v-.2zM529.9 202h50l-50 .2z"/>
<path d="M529.9 285.3v.2l50-.2zM529.9 285.5l50-.2v.2z"/>
<path d="M529.9 285.3v.2l50-.2zM529.9 285.5l50-.2v.2z"/>
<path d="M529.9 307h50zM529.9 307.2l50-.2z"/>
<path d="M529.9 302v.2l50-.2zM529.9 302.2l50-.2v.2z"/>
<path d="M579.9 352.2h2.5v-.2zM579.9 352h2.5l-2.5 .2z"/>
<path d="M426.8 15.3l.2 2.5v-2.5zM426.8 15.3l.2 2.5h-.2z"/>
<path d="M20.7 17.6l.5 386.4v-385.9zM20.7 17.6l.5 386.4-.5 .5zM21.2 404l-.5 .5 559-.5zM20.7 404.5l559-.5 .5 .5zM579.7 18.1v385.9l.5 .5zM579.7 18.1l.5-.5v386.9zM21.2 18.1h558.5l.5-.5zM20.7 17.6h559.5l-559 .5z"/>
<path d="M376.9 15.3l.1 2.5v-2.5zM376.9 15.3l.1 2.5h-.1z"/>
<path d="M476.9 15.3l.2 2.5v-2.5zM476.9 15.3l.2 2.5h-.2z"/>
<path d="M526.9 15.3l.1 2.5v-2.5zM526.9 15.3l.1 2.5h-.1z"/>
<path d="M18.5 104.3h2.5v-.2zM18.5 104.1h2.5l-2.5 .2z"/>
<path d="M18.5 54.3h2.5v-.2zM18.5 54.1h2.5l-2.5 .2z"/>
<path d="M18.5 204.3h2.5v-.2zM18.5 204.1h2.5l-2.5 .2z"/>
<path d="M18.5 254.3h2.5v-.2zM18.5 254.1h2.5l-2.5 .2z"/>
<path d="M18.5 304.3h2.5v-.2zM18.5 304.1h2.5l-2.5 .2z"/>
<path d="M18.5 354.3h2.5v-.2zM18.5 354.1h2.5l-2.5 .2z"/>
<path d="M18.5 154.3h2.5v-.2zM18.5 154.1h2.5l-2.5 .2z"/>
<path d="M326.9 15.3l.2 2.5v-2.5zM326.9 15.3l.2 2.5h-.2z"/>
<path d="M276.9 15.3l.2 2.5v-2.5zM276.9 15.3l.2 2.5h-.2z"/>
<path d="M226.9 15.3l.2 2.5v-2.5zM226.9 15.3l.2 2.5h-.2z"/>
<path d="M176.9 15.3l.2 2.5v-2.5zM176.9 15.3l.2 2.5h-.2z"/>
<path d="M127 15.3l.1 2.5v-2.5zM127 15.3l.1 2.5h-.1z"/>
<path d="M76.9 15.3l.2 2.5v-2.5zM76.9 15.3l.2 2.5h-.2z"/>
<path d="M426.8 404.2l.2 2.5v-2.5zM426.8 404.2l.2 2.5h-.2z"/>
<path d="M376.9 404.2l.1 2.5v-2.5zM376.9 404.2l.1 2.5h-.1z"/>
<path d="M476.9 404.2l.2 2.5v-2.5zM476.9 404.2l.2 2.5h-.2z"/>
<path d="M526.9 404.2l.1 2.5v-2.5zM526.9 404.2l.1 2.5h-.1z"/>
<path d="M326.9 404.2l.2 2.5v-2.5zM326.9 404.2l.2 2.5h-.2z"/>
<path d="M276.9 404.2l.1 2.5v-2.5zM276.9 404.2l.1 2.5h-.1z"/>
<path d="M226.9 404.2l.2 2.5v-2.5zM226.9 404.2l.2 2.5h-.2z"/>
<path d="M176.9 404.2l.2 2.5v-2.5zM176.9 404.2l.2 2.5h-.2z"/>
<path d="M126.9 404.2l.2 2.5v-2.5zM126.9 404.2l.2 2.5h-.2z"/>
<path d="M76.9 404.2l.2 2.5v-2.5zM76.9 404.2l.2 2.5h-.2z"/>
<path d="M576.8 15.3l.2 2.5v-2.5zM576.8 15.3l.2 2.5h-.2z"/>
<path d="M576.8 404.2l.2 2.5v-2.5zM576.8 404.2l.2 2.5h-.2z"/>
<path d="M579.9 104.1v.2l2.5-.2zM579.9 104.3l2.5-.2v.2z"/>
<path d="M579.9 54.1v.2l2.5-.2zM579.9 54.3l2.5-.2v.2z"/>
<path d="M579.9 204.1v.2l2.5-.2zM579.9 204.3l2.5-.2v.2z"/>
<path d="M579.9 254.1v.2l2.5-.2zM579.9 254.3l2.5-.2v.2z"/>
<path d="M579.9 304.1v.2l2.5-.2zM579.9 304.3l2.5-.2v.2z"/>
<path d="M579.9 354.1v.2l2.5-.2zM579.9 354.3l2.5-.2v.2z"/>
<path d="M579.9 154.1v.2l2.5-.2zM579.9 154.3l2.5-.2v.2z"/>
<path d="M526.9 404.2v2.5h.1zM526.9 404.2h.1v2.5z"/>
<path d="M536.9 404.2l.1 2.5v-2.5zM536.9 404.2l.1 2.5h-.1z"/>
<path d="M551.8 404.2l.2 2.5v-2.5zM551.8 404.2l.2 2.5h-.2z"/>
<path d="M576.7 404.2l.5 2.5v-2.5zM576.7 404.2l.5 2.5h-.5z"/>
</g>
<!-- layer: A-SECT A-MCUT -->
<g fill="none" stroke="#000" stroke-width=".27">
<path d="M237.6 40.3h-14l-5 5M284.4 41.9h14l5 5M78.3 384.5h14l5 5"/>
<circle cx="230.6" cy="40.3" r="7"/>
<circle cx="291.5" cy="41.9" r="7"/>
<circle cx="85.3" cy="384.5" r="7"/>
</g>
<text font-size="13.4" fill="#404040" x="538.9" y="381.9">A713</text>
<g font-size="5" fill="#404040">
<text x="536.2" y="176.8">MOBILE METOD</text>
<text x="538.2" y="182.8">PER LAVELLO</text>
</g>
<g font-size="2.8">
<text x="225.9" y="38.7">PART.1</text>
<text x="286.7" y="40.4">PART.2</text>
<text x="227.4" y="44.2">A714</text>
<text x="287.8" y="46.4">A714</text>
<text x="80.7" y="383.5">PART.3</text>
<text x="81.6" y="389">A714</text>
</g>
<g font-size="2.8" fill="#404040">
<text x="148.7" y="219.3">SEZIONE A</text>
<text x="358.8" y="219.2">SEZIONE B</text>
<text x="146.3" y="401.7">SEZIONE C</text>
</g>
<g font-size="2.5" fill="#404040">
<text x="46.7" y="16.7">1</text>
<text x="101.3" y="16.7">2</text>
<text x="151.3" y="16.7">3</text>
<text x="201.3" y="16.7">4</text>
<text x="251.3" y="16.7">5</text>
<text x="301.3" y="16.7">6</text>
<text x="351.2" y="16.7">7</text>
<text x="401.3" y="16.7">8</text>
<text x="451.2" y="16.7">9</text>
<text x="500.5" y="16.7">10</text>
<text x="550.5" y="16.7">11</text>
<text x="18.2" y="30.1">A</text>
<text x="581" y="30.1">A</text>
<text x="18.2" y="80.1">B</text>
<text x="580.9" y="80.1">B</text>
<text x="18.1" y="130.1">C</text>
<text x="581" y="130.1">C</text>
<text x="530.8" y="145">POLITECNICO DI MILANO</text>
<text x="530.9" y="148">SCUOLA DEL DESIGN</text>
<text x="530.8" y="151.1">C.L. DESIGN DEGLI INTERNI</text>
<text x="530.9" y="154.9">PROGETTO:</text>
<text x="18.1" y="180.1">D</text>
<text x="580.9" y="180.1">D</text>
<text x="530.9" y="204.9">CORSO:</text>
<text x="541.4" y="209.8">STRUMENTI E METODI</text>
<text x="545.1" y="212.8">DEL PROGETTO</text>
<text x="530.9" y="221.6">DOCENTE:</text>
<text x="543.6" y="228">MARCO FERRARA</text>
<text x="18.2" y="230.1">E</text>
<text x="580.9" y="230.1">E</text>
<text x="530.9" y="238.2">STUDENTI:</text>
<text x="543.1" y="247.6">GIORGIA CAPASSO</text>
<text x="530.9" y="254.9">OGGETTO:</text>
<text x="548.5" y="261">399.124.89</text>
<text x="530.9" y="271.5">NOTE:</text>
<text x="18.3" y="280.1">F</text>
<text x="540.5" y="278">MATERIALE: LAMINATO</text>
<text x="581" y="280.1">F</text>
<text x="530.9" y="288.2">NOME FILE:</text>
<text x="541.7" y="293.9">METOD 399.124.89.dwg</text>
<text x="530.8" y="305.5">VERS</text>
<text x="570.4" y="305.5">DATA</text>
<text x="18.1" y="330.1">G</text>
<text x="564.6" y="335.5">2017.06.12</text>
<text x="564.6" y="330.5">2017.06.26</text>
<text x="580.9" y="330.1">G</text>
<text x="564.6" y="340.5">2017.06.05</text>
<text x="564.6" y="345.5">2017.05.29</text>
<text x="530.9" y="350.5">A</text>
<text x="564.6" y="350.5">2017.05.22</text>
<text x="530.9" y="355">TAVOLA NO.:</text>
<text x="567.1" y="355">3 DI</text>
<text x="574.2" y="355">4</text>
<text x="18.1" y="380.1">H</text>
<text x="581" y="380.1">H</text>
<text x="530.9" y="400.4">REV:</text>
<text x="530.9" y="397.5">DATA:</text>
<text x="540.9" y="400.5">A</text>
<text x="540.9" y="397.4">2017/07/16</text>
<text x="555.9" y="397.5">SCALA:</text>
<text x="555.9" y="400.5">FORMATO:</text>
<text x="571.9" y="397.4">1:5</text>
<text x="572.3" y="400.5">A2</text>
<text x="15.5" y="404.5" transform="rotate(-90 15.5 404.5)">DIRECTORY: C:\USERS\GIORGIA\DESKTOP\MO-D_4_CUCINA\METOD 399.124.89.DWG | PLOTTED ON: 2017.04.11 | BY USER: 869709</text>
<text x="44.8" y="407.6">1</text>
<text x="101.3" y="407.6">2</text>
<text x="151.3" y="407.6">3</text>
<text x="201.3" y="407.6">4</text>
<text x="251.3" y="407.6">5</text>
<text x="301.3" y="407.6">6</text>
<text x="351.2" y="407.6">7</text>
<text x="401.3" y="407.6">8</text>
<text x="451.2" y="407.6">9</text>
<text x="500.5" y="407.6">10</text>
<text x="527.4" y="406.7">0</text>
<text x="537.4" y="406.7">50mm</text>
<text x="552.4" y="406.7">125mm</text>
<text x="568.1" y="406.7">250mm</text>
</g>
</svg>
